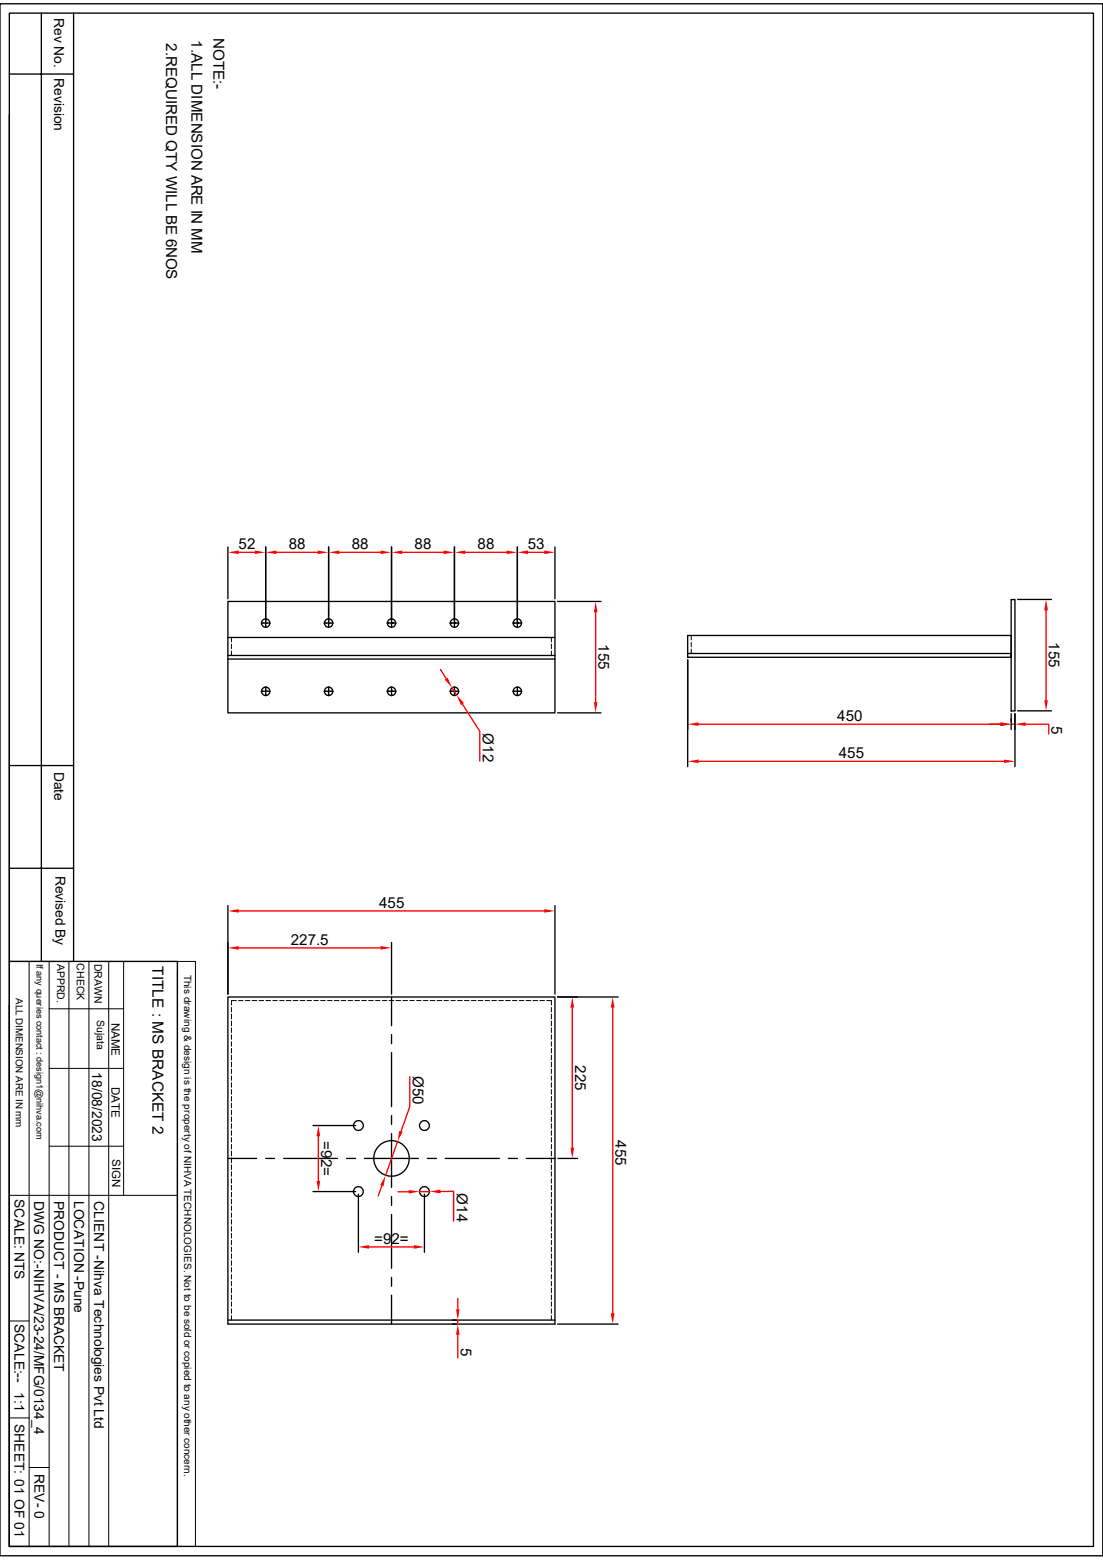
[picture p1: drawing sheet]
<svg xmlns="http://www.w3.org/2000/svg" width="210mm" height="297mm" viewBox="0 0 210 297" stroke-linecap="round" stroke-linejoin="round" font-family="sans-serif">
<g fill="none" stroke="#000" stroke-width=".25">
<path d="M0 .7h210v295.5h-210zM1.8 14.1h12.2M1.8 2.5h206.4v291.9h-206.4zM7.9 2.5v180.5M14 2.5v180.5M1.8 21.9v161.1M43.4 114.5h62.3v21.2h-62.3zM49.7 118.6h.3M50 118.6h.1M50.2 118.6h.2M50.5 118.6h.2M50.6 117.9v.3"/>
<path d="M50.6 118.8v.2M50.6 119.2v.3M50.6 117.8v.1M50.6 118.2v.2M50.6 118.5v.2M50.6 119.1v.1M50.8 118.6h.2M51 118.6h.3M51.4 118.6h.1M61.7 118.6h.3M62 118.6h.1M62.1 118.6h.3"/>
<path d="M62.5 118.6h.2M62.6 117.9v.3M62.6 118.8v.2M62.6 119.2v.3M62.6 117.8v.1M62.6 118.2v.2M62.6 118.5v.2M62.6 119.1v.1M62.7 118.6h.2M63 118.6h.2M63.3 118.6h.1M73.7 118.6h.2"/>
<path d="M74 118.6h.1M74.1 118.6h.3M74.5 118.6h.1M74.5 117.9v.3M74.5 118.8v.2M74.5 119.2v.3M74.5 117.8v.1M74.5 118.2v.2M74.5 118.5v.2M74.5 119.1v.1M74.7 118.6h.2M75 118.6h.2"/>
<path d="M75.3 118.6h.1M85.7 118.6h.2M85.9 118.6h.5M86.4 118.6h.2M86.5 117.9v.3M86.5 118.8v.2M86.5 119.2v.3M86.5 117.8v.1M86.5 118.2v.2M86.5 118.5v.2M86.5 119.1v.1M86.7 118.6h.5"/>
<path d="M87.2 118.6h.1M97.7 118.6h.2M97.9 118.6h.3M98.3 118.6h.1M98.4 118.6h.7M98.5 117.9v.3M98.5 118.8v.2M98.5 119.2v.3M98.5 117.8v.1M98.5 118.2v.2M98.5 118.5v.2M98.5 119.1v.1"/>
<path d="M99.1 118.6h.2M192.5 114.2l.8-.1v21.2l-.8 .1zM43.4 124.8h62.3M43.4 121.4h62.3M43.4 125.5h62.3M49.7 131.6h.3M50 131.6h.1M50.2 131.6h.2M50.5 131.6h.2M50.6 130.8v.1M50.6 131.5v.2M50.6 130.9h.1"/>
<path d="M50.6 130.9v.4M50.6 131.8v.4M50.6 132.2v.3M50.6 131.4h.1M50.8 131.6h.2M51 131.6h.3M51.4 131.6h.1M61.7 131.6h.3M62 131.6h.1M62.1 131.6h.3M62.5 131.6h.2M62.6 130.9v.4"/>
<path d="M62.6 131.8v.4M62.6 132.2v.3M62.6 131.4h.1M62.6 130.8v.1M62.6 131.5v.2M62.6 130.9h.1M62.7 131.6h.2M63 131.6h.2M63.3 131.6h.1M73.7 131.6h.2M74 131.6h.1M74.1 131.6h.3"/>
<path d="M74.5 131.6h.1M74.5 130.9v.4M74.5 131.8l.1 .4M74.5 132.2v.3M74.5 130.8v.1M74.5 131.4h.1M74.5 131.5v.2M74.5 130.9h.1M74.7 131.6h.2M75 131.6h.2M75.3 131.6h.1M85.7 131.6h.2"/>
<path d="M85.9 131.6h.5M86.4 131.6h.2M86.5 130.8v.1M86.5 131.5v.2M86.5 130.9h.1M86.5 130.9v.4M86.5 131.8l.1 .4M86.5 132.2v.3M86.5 131.4h.1M86.7 131.6h.5M87.2 131.6h.1M97.7 131.6h.2"/>
<path d="M97.9 131.6h.3M98.3 131.6h.1M98.4 131.6h.7M98.5 130.8v.1M98.5 131.5v.2M98.5 130.9h.1M98.5 130.9v.4M98.5 131.8l.1 .4M98.5 132.2v.3M98.5 131.4h.1M99.1 131.6h.2M130.9 121h61.6v3.4h-61.6z"/>
<path d="M130.9 125.1h61.6M130.9 124.4v.7M1.8 145.8h12.2M1.8 165.3h12.2M1.8 183h32v111.4h-32zM1.8 191.4v103M43.4 189.8h62.3v62.3h-62.3zM106.2 189.8h11.5M43.4 251.3h62.3M106.2 252.1h11.5"/>
<circle cx="50.6" cy="118.6" r=".79"/>
<circle cx="62.6" cy="118.6" r=".79"/>
<circle cx="74.5" cy="118.6" r=".79"/>
<circle cx="86.5" cy="118.6" r=".79"/>
<circle cx="98.5" cy="118.6" r=".79"/>
<circle cx="50.6" cy="131.6" r=".79"/>
<circle cx="62.6" cy="131.6" r=".79"/>
<circle cx="74.5" cy="131.6" r=".79"/>
<circle cx="86.5" cy="131.6" r=".79"/>
<circle cx="98.5" cy="131.6" r=".79"/>
</g>
<g fill="none" stroke="#000" stroke-width=".19">
<path d="M44.1 121.4v.8M44.1 122.6v.9M44.1 124v.8M105 121.4v.8M105 122.6v.9M105 124v.8M131.6 121v.8M131.6 122.3v.8M131.6 123.6v.8M1.8 183h32M5.5 183v111.4M9.4 192.1h14.1"/>
<path d="M9.4 183v111.4M13.1 183v111.4M16.9 183v111.4M20.7 183v111.4M23.5 183v44.6M33.8 183h3.4v111.4h-3.4zM33.8 184.9v42.7M44.1 191.8v.9M44.1 193.1v.9M44.1 194.4v.9M44.1 195.7v.9M44.1 197v.9"/>
<path d="M44.1 198.3v.9M44.1 199.6v.9M45 190.5h-.9v.8M45.4 190.5h.9M46.7 190.5h.9M48 190.5h.9M49.3 190.5h.9M50.6 190.5h.9M51.9 190.5h.9M53.3 190.5h.8M54.5 190.5h.9M55.8 190.5h.9"/>
<path d="M57.1 190.5h.9M58.5 190.5h.8M59.8 190.5h.8M61 190.5h.9M62.4 190.5h.8M63.7 190.5h.9M65 190.5h.8M66.3 190.5h.8M67.6 190.5h.9M68.9 190.5h.9M70.2 190.5h.9M71.5 190.5h.8"/>
<path d="M72.8 190.5h.9M74.1 190.5h.9M75.4 190.5h.9M76.7 190.5h.9M78 190.5h.9M79.3 190.5h.9M80.6 190.5h.9M81.9 190.5h.9M83.2 190.5h.9M84.5 190.5h.9M85.9 190.5h.8M87.1 190.5h.9"/>
<path d="M88.4 190.5h.9M89.7 190.5h.9M91.1 190.5h.8M92.4 190.5h.8M93.6 190.5h.9M95 190.5h.8M96.3 190.5h.9M97.6 190.5h.8M98.9 190.5h.8M100.2 190.5h.8M101.5 190.5h.9M102.8 190.5h.9"/>
<path d="M104.1 190.5h.9v.8M105 191.8v.9M105 193.1v.9M105 194.4v.9M105 195.7v.9M105 197v.9M105 198.3v.9M105 199.6v.9M9.4 218.2h14.1M9.4 203.4h14.1M44.1 200.9v.9M44.1 202.2v.9"/>
<path d="M44.1 203.5v.9M44.1 204.9v.8M44.1 206.1v.9M44.1 207.4v.9M44.1 208.7v.9M44.1 210.1v.8M44.1 211.4v.8M44.1 212.6v.9M44.1 214v.8M44.1 215.3v.9M44.1 216.6v.8M44.1 217.9v.8"/>
<path d="M44.1 219.2v.8M105 200.9v.9M105 202.2v.9M105 203.5v.9M105 204.9v.8M105 206.1v.9M105 207.4v.9M105 208.7v.9M105 210.1v.8M105 211.4v.8M105 212.6v.9M105 214v.8"/>
<path d="M105 215.3v.9M105 216.6v.8M105 217.9v.8M105 219.2v.8M1.8 227.6h32v66.8M44.1 220.5v.9M44.1 221.8v.9M44.1 223.1v.8M44.1 224.4v.9M44.1 225.7v.9M44.1 227v.9M44.1 228.3v.9"/>
<path d="M44.1 229.6v.9M44.1 230.9v.9M44.1 232.2v.9M44.1 233.5v.9M44.1 234.8v.9M44.1 236.1v.9M44.1 237.4v.9M44.1 238.7v.9M105 220.5v.9M105 221.8v.9M105 223.1v.8M105 224.4v.9"/>
<path d="M105 225.7v.9M105 227v.9M105 228.3v.9M105 229.6v.9M105 230.9v.9M105 232.2v.9M105 233.5v.9M105 234.8v.9M105 236.1v.9M105 237.4v.9M105 238.7v.9M1.8 251.5h3.7"/>
<path d="M44.1 240v.9M44.1 241.3v.9M44.1 242.7v.8M44.1 244v.8M44.1 245.2v.9M44.1 246.5v.9M44.1 247.9v.8M44.1 249.2v.8M44.1 250.5v.8M105 240v.9M105 241.3v.9M105 242.7v.8"/>
<path d="M105 244v.8M105 245.2v.9M105 246.5v.9M105 247.9v.8M105 249.2v.8M105 250.5v.8M1.8 270h3.7M5.5 279.4h3.9"/>
</g>
<path d="M116.7 191.9v58.1" fill="none" stroke="#f00" stroke-width=".25"/>
<g fill="#f00">
<path d="M116.7 189.8l.3 2.1h-.7z"/>
<path d="M116.3 250h.7l-.3 2.1z"/>
</g>
<path d="M43.4 172.4v16.9M105.7 172.4v16.9" fill="none" stroke="#000" stroke-width=".25"/>
<path d="M45.5 173.4h58.1" fill="none" stroke="#f00" stroke-width=".25"/>
<g fill="#f00">
<path d="M103.6 173.1l2.1 .3-2.1 .4z"/>
<path d="M43.4 173.4l2.1-.3v.7z"/>
</g>
<path d="M106.2 114.5h8.2M106.2 135.7h8.2" fill="none" stroke="#000" stroke-width=".25"/>
<path d="M113.4 116.6v17.1" fill="none" stroke="#f00" stroke-width=".25"/>
<g fill="#f00">
<path d="M113.4 114.5l.3 2.1h-.6z"/>
<path d="M113.1 133.7h.6l-.3 2z"/>
</g>
<path d="M98.5 104.1v14M105.7 104.1v9.9" fill="none" stroke="#000" stroke-width=".25"/>
<path d="M100.5 105.2h3.1" fill="none" stroke="#f00" stroke-width=".25"/>
<g fill="#f00">
<path d="M103.6 104.8l2.1 .4-2.1 .3z"/>
<path d="M98.5 105.2l2-.4v.7z"/>
</g>
<path d="M86.5 104.1v14M98.5 104.1v14" fill="none" stroke="#000" stroke-width=".25"/>
<path d="M88.6 105.2h7.8" fill="none" stroke="#f00" stroke-width=".25"/>
<g fill="#f00">
<path d="M96.4 104.8l2.1 .4-2.1 .3z"/>
<path d="M86.5 105.2l2.1-.4v.7z"/>
</g>
<path d="M74.5 104.1v14M86.5 104.1v14" fill="none" stroke="#000" stroke-width=".25"/>
<path d="M76.6 105.2h7.9" fill="none" stroke="#f00" stroke-width=".25"/>
<g fill="#f00">
<path d="M84.5 104.8l2 .4-2 .3z"/>
<path d="M74.5 105.2l2.1-.4v.7z"/>
</g>
<path d="M62.6 104.1v14M74.5 104.1v14" fill="none" stroke="#000" stroke-width=".25"/>
<path d="M64.6 105.2h7.9" fill="none" stroke="#f00" stroke-width=".25"/>
<g fill="#f00">
<path d="M72.5 104.8l2 .4-2 .3z"/>
<path d="M62.6 105.2l2-.4v.7z"/>
</g>
<path d="M50.6 104.1v14M62.6 104.1v14" fill="none" stroke="#000" stroke-width=".25"/>
<path d="M52.6 105.2h7.9" fill="none" stroke="#f00" stroke-width=".25"/>
<g fill="#f00">
<path d="M60.5 104.8l2.1 .4-2.1 .3z"/>
<path d="M50.6 105.2l2-.4v.7z"/>
</g>
<path d="M43.4 104.1v9.9M50.6 104.1v14" fill="none" stroke="#000" stroke-width=".25"/>
<path d="M45.5 105.2h3" fill="none" stroke="#f00" stroke-width=".25"/>
<g fill="#f00">
<path d="M48.5 104.8l2.1 .4-2.1 .3z"/>
<path d="M43.4 105.2l2.1-.4v.7z"/>
</g>
<path d="M192.5 136.9v.5M193.3 135.9v3" fill="none" stroke="#000" stroke-width=".25"/>
<path d="M188.4 137.9h2.1M192.5 137.9h.8M195.3 137.9h4.4v1.8" fill="none" stroke="#f00" stroke-width=".25"/>
<g fill="#f00">
<path d="M190.5 137.5l2 .4-2 .3z"/>
<path d="M193.3 137.9l2-.4v.7z"/>
</g>
<path d="M130.9 125.6v13.3M192.5 135.9v3" fill="none" stroke="#000" stroke-width=".25"/>
<path d="M133 137.9h57.5" fill="none" stroke="#f00" stroke-width=".25"/>
<g fill="#f00">
<path d="M190.5 137.5l2 .4-2 .3z"/>
<path d="M130.9 137.9l2.1-.4v.7z"/>
</g>
<path d="M130.9 125.6v20.4M193.3 135.9v10.1" fill="none" stroke="#000" stroke-width=".25"/>
<path d="M133 144.9h58.2" fill="none" stroke="#f00" stroke-width=".25"/>
<g fill="#f00">
<path d="M191.2 144.6l2.1 .3-2.1 .4z"/>
<path d="M130.9 144.9l2.1-.3v.7z"/>
</g>
<path d="M193.8 114.1h6.4M193.8 135.3h6.4" fill="none" stroke="#000" stroke-width=".25"/>
<path d="M199.2 116.2v17.1" fill="none" stroke="#f00" stroke-width=".25"/>
<g fill="#f00">
<path d="M199.2 114.1l.3 2.1h-.7z"/>
<path d="M198.8 133.3h.7l-.3 2z"/>
</g>
<path d="M86.1 251.3h.8M86.1 252.1h.8" fill="none" stroke="#000" stroke-width=".25"/>
<path d="M87.2 247.2v2.1M87.2 251.3v.8M87.2 254.1v4.5" fill="none" stroke="#f00" stroke-width=".25"/>
<g fill="#f00">
<path d="M86.8 249.3h.7l-.3 2z"/>
<path d="M87.2 252.1l.3 2h-.7z"/>
</g>
<path d="M83.9 127.5l1.1 1.7M86.1 130.9l.9 1.4M88.1 134.1l3.3 5.1v5.7" fill="none" stroke="#f00" stroke-width=".25"/>
<g fill="#f00">
<path d="M84.7 129.4l.6-.4 .8 1.9z"/>
<path d="M87 132.3l1.3 1.6-.5 .3z"/>
</g>
<g fill="none" stroke="#000" stroke-width=".25">
<path d="M43.4 179.5v9.8M74.5 179.5v9.8M74.5 189.8v5.5M74.5 197v1.7M74.5 200.4v10.3M74.5 212.4v1.7M74.5 215.8v10.3M43.4 220.6h5.5M50.6 220.6h1.7M54 220.6h10.3M66 220.6h1.7M69.4 220.6h10.3"/>
<path d="M74.5 227.8v1.7M74.5 231.2v10.3M81.4 220.6h1.7M84.8 220.6h10.3M96.8 220.6h1.7M100.2 220.6h5.5M74.5 243.2v1.7M74.5 246.6v5.5"/>
<circle cx="68.2" cy="214.3" r=".93"/>
<circle cx="80.8" cy="214.3" r=".93"/>
<circle cx="68.2" cy="226.9" r=".93"/>
<circle cx="74.6" cy="220.6" r="3.4"/>
<circle cx="80.8" cy="226.9" r=".93"/>
</g>
<path d="M45.5 180.5h27" fill="none" stroke="#f00" stroke-width=".25"/>
<g fill="#f00">
<path d="M43.4 180.5l2.1-.4v.7z"/>
<path d="M72.5 180.1l2 .4-2 .3z"/>
</g>
<path d="M106.2 189.8h3.8M106.2 220.6h3.8" fill="none" stroke="#000" stroke-width=".25"/>
<path d="M109 191.9v26.6" fill="none" stroke="#f00" stroke-width=".25"/>
<g fill="#f00">
<path d="M109 189.8l.3 2.1h-.7z"/>
<path d="M108.6 218.5h.7l-.3 2.1z"/>
</g>
<path d="M75.7 217.3l-2.3 6.5M78 205v5.7l-1.6 4.7M72.7 225.7l-.7 2" fill="none" stroke="#f00" stroke-width=".25"/>
<g fill="#f00">
<path d="M73.4 223.8l-.4 2-.6-.2z"/>
<path d="M76 215.3l.7 .2-1 1.8z"/>
</g>
<path d="M68.2 227.4v11M80.8 227.4v11" fill="none" stroke="#000" stroke-width=".25"/>
<path d="M70.3 237.4h8.5" fill="none" stroke="#f00" stroke-width=".25"/>
<g fill="#f00">
<path d="M78.8 237.1l2 .3-2 .3z"/>
<path d="M68.2 237.4l2.1-.3v.6z"/>
</g>
<path d="M75.8 226.9h2M79.9 226.9h1.9M83.9 226.9l2.5-.1v5.7" fill="none" stroke="#f00" stroke-width=".25"/>
<g fill="#f00">
<path d="M77.8 226.6l2.1 .3-2.1 .3z"/>
<path d="M81.8 226.9l2.1-.4v.7z"/>
</g>
<path d="M59.6 214.3h8.1M59.6 226.9h8.1" fill="none" stroke="#000" stroke-width=".25"/>
<path d="M60.6 216.3v8.5" fill="none" stroke="#f00" stroke-width=".25"/>
<g fill="#f00">
<path d="M60.6 214.3l.4 2h-.7z"/>
<path d="M60.3 224.8h.7l-.4 2.1z"/>
</g>
<g font-size="2.9">
<text x="31.6" y="8.3" transform="rotate(90 31.6 8.3)">2.REQUIRED QTY WILL BE 6NOS</text>
<text x="36.5" y="7.7" transform="rotate(90 36.5 7.7)">1.ALL DIMENSION ARE IN MM</text>
<text x="40.6" y="7.3" transform="rotate(90 40.6 7.3)">NOTE:-</text>
<text x="45.4" y="104.6">52</text>
<text x="55" y="104.6">88</text>
<text x="67" y="104.6">88</text>
<text x="79" y="104.6">88</text>
<text x="90.9" y="104.6">88</text>
<text x="100.5" y="104.6">53</text>
<text x="114" y="122.6" transform="rotate(90 114 122.6)">155</text>
<text x="199.7" y="122.3" transform="rotate(90 199.7 122.3)">155</text>
<text x="159.4" y="137.3">450</text>
<text x="91.9" y="139.6" transform="rotate(90 91.9 139.6)">Ø12</text>
<text x="200.2" y="138.3" transform="rotate(90 200.2 138.3)">5</text>
<text x="159.7" y="144.4">455</text>
<text x="72.2" y="172.9">455</text>
<text x="55.4" y="179.9">227.5</text>
<text x="29" y="183.9" transform="rotate(90 29 183.9)">TITLE : MS BRACKET 2</text>
<text x="109.5" y="202.8" transform="rotate(90 109.5 202.8)">225</text>
<text x="78.6" y="204.9" transform="rotate(90 78.6 204.9)">Ø50</text>
<text x="61.2" y="217.3" transform="rotate(90 61.2 217.3)">=92=</text>
<text x="117.2" y="217.1" transform="rotate(90 117.2 217.1)">455</text>
<text x="87" y="227.2" transform="rotate(90 87 227.2)">Ø14</text>
<text x="71.2" y="236.9">=92=</text>
<text x="87.7" y="256.6" transform="rotate(90 87.7 256.6)">5</text>
</g>
<g font-size="2.6">
<text x="10.3" y="3.5" transform="rotate(90 10.3 3.5)">Rev No.</text>
<text x="10.3" y="14.9" transform="rotate(90 10.3 14.9)">Revision</text>
<text x="10.3" y="146.9" transform="rotate(90 10.3 146.9)">Date</text>
<text x="10.6" y="166.7" transform="rotate(90 10.6 166.7)">Revised By</text>
<text x="17.6" y="204.1" transform="rotate(90 17.6 204.1)">18/08/2023</text>
<text x="2.8" y="228.3" transform="rotate(90 2.8 228.3)">SCALE: NTS</text>
<text x="6.5" y="228.6" transform="rotate(90 6.5 228.6)">DWG NO:-NIHVA/23-24/MFG/0134_4</text>
<text x="10.3" y="228.6" transform="rotate(90 10.3 228.6)">PRODUCT - MS BRACKET</text>
<text x="14.1" y="228.6" transform="rotate(90 14.1 228.6)">LOCATION -Pune</text>
<text x="17.9" y="228.7" transform="rotate(90 17.9 228.7)">CLIENT -Nihva Technologies Pvt Ltd</text>
<text x="2.8" y="252" transform="rotate(90 2.8 252)">SCALE:--</text>
<text x="2.8" y="265.1" transform="rotate(90 2.8 265.1)">1:1</text>
<text x="2.8" y="271.1" transform="rotate(90 2.8 271.1)">SHEET: 01 OF 01</text>
<text x="6.6" y="280.6" transform="rotate(90 6.6 280.6)">REV- 0</text>
</g>
<g font-size="2.2">
<text x="21.3" y="194.7" transform="rotate(90 21.3 194.7)">NAME</text>
<text x="21.3" y="206.9" transform="rotate(90 21.3 206.9)">DATE</text>
<text x="21.4" y="220.7" transform="rotate(90 21.4 220.7)">SIGN</text>
</g>
<g font-size="2">
<text x="10.9" y="183.5" transform="rotate(90 10.9 183.5)">APPRD.</text>
<text x="14.6" y="183.4" transform="rotate(90 14.6 183.4)">CHECK</text>
<text x="18" y="183.5" transform="rotate(90 18 183.5)">DRAWN</text>
<text x="18.5" y="194.3" transform="rotate(90 18.5 194.3)">Sujata</text>
</g>
<g font-size="1.9">
<text x="35.1" y="185.5" transform="rotate(90 35.1 185.5)">This drawing &amp; design is the property of NIHVA TECHNOLOGIES. Not to be sold or copied to any other concern.</text>
<text x="3" y="190" transform="rotate(90 3 190)">ALL DIMENSION ARE IN mm</text>
</g>
<text font-size="1.7" x="6.9" y="183.5" transform="rotate(90 6.9 183.5)">If any queries contact : design1@nihva.com</text>
</svg>
